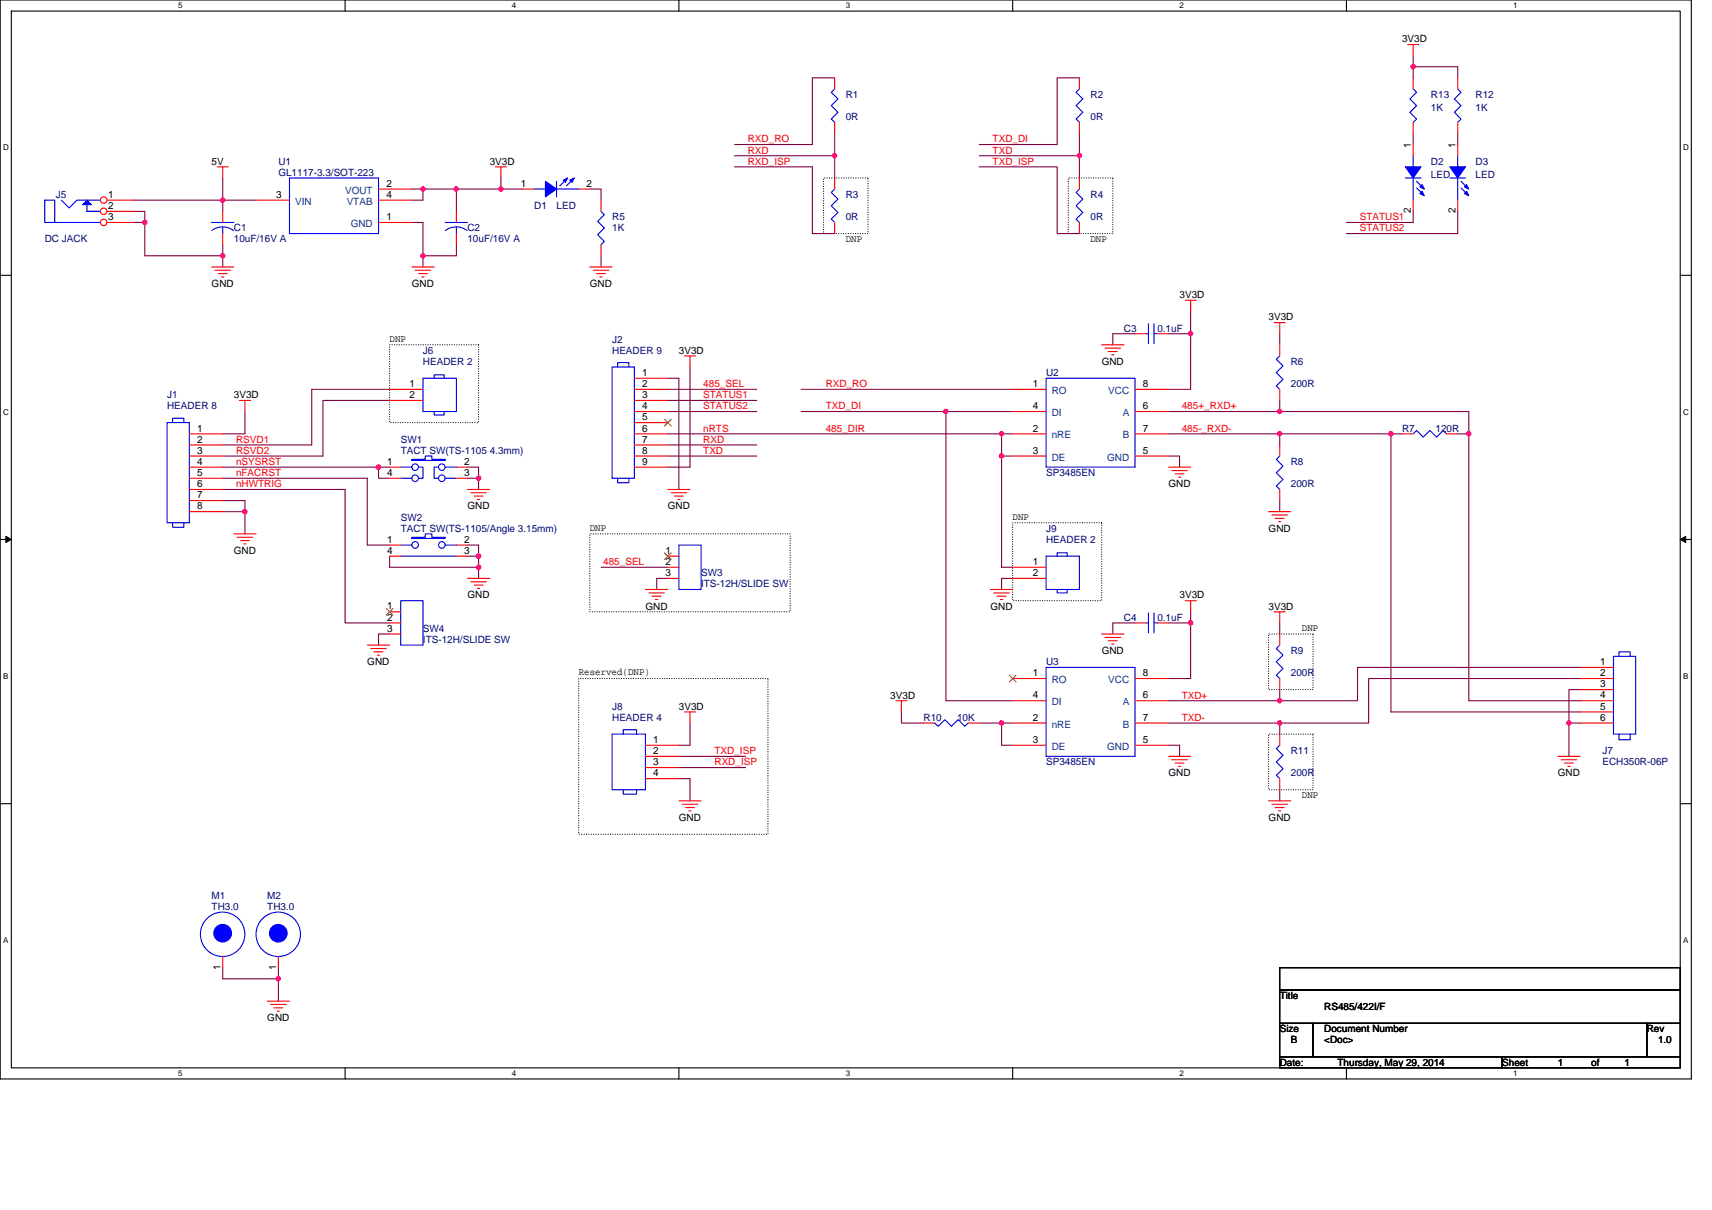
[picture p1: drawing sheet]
<svg xmlns="http://www.w3.org/2000/svg" width="297mm" height="210mm" viewBox="0 0 297 210" stroke-linecap="round" stroke-linejoin="round" font-family="sans-serif">
<path d="M0 0h293.5v187.2h-293.5zM2 1.9h289.5v183.4h-289.5z" fill="none" stroke="#000" stroke-width=".19"/>
<g fill="#fff">
<path d="M30.9 .2h.8v1.6h-.8z"/>
<path d="M30.9 185.5h.8v1.6h-.8z"/>
</g>
<path d="M59.9 0v1.9M59.9 185.3v1.9" fill="none" stroke="#000" stroke-width=".19"/>
<g fill="#fff">
<path d="M88.8 .2h.8v1.6h-.8z"/>
<path d="M88.8 185.5h.8v1.6h-.8z"/>
</g>
<path d="M117.8 0v1.9M117.8 185.3v1.9" fill="none" stroke="#000" stroke-width=".19"/>
<g fill="#fff">
<path d="M146.7 .2h.8v1.6h-.8z"/>
<path d="M146.7 185.5h.8v1.6h-.8z"/>
</g>
<path d="M175.7 0v1.9M175.7 185.3v1.9" fill="none" stroke="#000" stroke-width=".19"/>
<g fill="#fff">
<path d="M204.7 .2h.7v1.6h-.7z"/>
<path d="M204.7 185.5h.7v1.6h-.7z"/>
</g>
<path d="M233.6 0v1.9M233.6 185.3v1.9" fill="none" stroke="#000" stroke-width=".19"/>
<g fill="#fff">
<path d="M262.6 .2h.7v1.6h-.7z"/>
<path d="M262.6 185.5h.7v1.6h-.7z"/>
<path d="M.5 24.8h1v1.6h-1z"/>
<path d="M292 24.8h1v1.6h-1z"/>
<path d="M.5 70.7h1v1.5h-1z"/>
<path d="M292 70.7h1v1.5h-1z"/>
</g>
<path d="M0 47.8h2M291.5 47.8h2" fill="none" stroke="#000" stroke-width=".19"/>
<g fill="#fff">
<path d="M.5 116.5h.9v1.6h-.9z"/>
<path d="M292 116.5h.9v1.6h-.9z"/>
</g>
<path d="M0 93.6h2M291.5 93.6h2" fill="none" stroke="#000" stroke-width=".19"/>
<path d="M1 93.1l1 .5-1 .5zM291.5 93.6l1-.5v1z" fill="#000" stroke="#000" stroke-width=".17"/>
<g fill="#fff">
<path d="M.5 162.4h.9v1.5h-.9z"/>
<path d="M292 162.4h.9v1.5h-.9z"/>
</g>
<path d="M0 139.5h2M291.5 139.5h2M222 167.9h69.5v3.9h-69.5zM222 171.8h69.5v5.8h-69.5zM222 177.6h5.8v5.8h-5.8zM227.8 177.6h57.9v5.8h-57.9zM285.7 177.6h5.8v5.8h-5.8zM222 183.4h38.6v1.9h-38.6zM260.6 183.4h30.9v1.9h-30.9z" fill="none" stroke="#000" stroke-width=".19"/>
<path d="M142.9 30.9h7.7v9.6h-7.7zM185.4 30.9h7.7v9.6h-7.7zM67.6 59.8h15.4v13.5h-15.4zM102.3 92.6h34.8v13.6h-34.8zM175.7 90.7h15.5v13.5h-15.5zM100.4 117.8h32.8v27h-32.8zM220.1 110h7.7v9.7h-7.7zM220.1 127.4h7.7v9.7h-7.7z" fill="none" stroke="#000" stroke-width=".19" stroke-dasharray="0 .4"/>
<g fill="none" stroke="#800040" stroke-width=".19">
<path d="M144.8 13.5h-3.9v11.6h-13.5M187.3 13.5h-3.9v11.6h-13.5M245.2 11.6v1.9M245.2 11.6h7.7v1.9M245.2 9.7v1.9M23.2 34.7h15.4v2M23.2 38.6h1.9M23.2 36.7h1.9v1.9M25.1 38.6v5.8h13.5v-1.9M38.6 30.9v3.8h5.8M71.5 38.6h1.9v5.8h5.8v-1.9M71.5 32.8h1.9v1.9h-1.9"/>
<path d="M73.4 32.8h5.8M79.2 32.8h7.7M79.2 32.8v3.9M86.9 32.8h3.9M86.9 30.9v1.9M102.3 32.8h2v1.9M127.4 27h17.4M127.4 29h13.5v11.5h3.9M144.8 23.2v3.8M144.8 27v3.9M169.9 29h13.5v11.5h3.9M187.3 23.2v3.8h-17.4"/>
<path d="M187.3 27v3.9M245.2 23.2v1.9M245.2 36.7v1.9h-11.6M252.9 36.7v3.8h-19.3M252.9 23.2v1.9M38.6 44.4v1.9M73.4 44.4v1.9M104.3 44.4v1.9M196.9 57.9h-3.8v1.9M202.7 57.9h3.9M206.6 54v3.9M206.6 57.9v9.7h-3.9"/>
<path d="M222 57.9v1.9M42.5 71.4v3.9h-3.9M67.6 67.6h-13.5v9.6h-15.5M67.6 69.5h-11.6v9.6h-17.4M115.9 67.6h15.4M115.9 77.2h15.4M115.9 79.1h15.4M115.9 69.5h15.4M115.9 71.4h15.4M115.9 65.6h1.9v19.3M115.9 75.3h57.9M119.7 63.7v17.4h-3.8"/>
<path d="M139 71.4h25.1M139 67.6h36.7M164.1 71.4h11.6M164.1 71.4v50.2h11.6M173.8 79.1v19.3h1.9M173.8 75.3h1.9M173.8 79.1h1.9M173.8 75.3v3.8M202.7 79.1h2v2M202.7 71.4h19.3M202.7 75.3h19.3M222 75.3h19.3"/>
<path d="M222 71.4h32.8v3.9h-1.9M222 69.5v1.9M222 75.3v1.9M241.3 75.3v48.2h32.8M241.3 75.3h2M254.8 75.3v46.3h19.3M38.6 83h25.1v11.6h3.9M38.6 84.9h21.3v23.2h7.7M38.6 88.8h3.9M38.6 86.9h3.9v1.9M38.6 81.1h27.1v1.9h1.9M42.5 88.8v3.8"/>
<path d="M65.7 81.1h1.9M67.6 96.5v1.9h15.4M81.1 81.1h1.9v1.9M81.1 83h1.9v1.9M81.1 96.5h1.9M81.1 94.6h1.9v1.9M83 96.5v1.9M83 98.4v2M104.3 98.4h11.6M222 86.9v1.9M67.6 110h-1.9v2M115.9 100.4h-2v1.9"/>
<path d="M175.7 100.4h-1.9v1.9M196.9 108.1h-3.8v1.9M202.7 108.1h3.9M206.6 108.1v9.7h-3.9M206.6 106.2v1.9M222 119.7v1.9M222 108.1v1.9M274.1 119.7h-1.9v5.8M274.1 115.8h-38.6v5.8h-13.5M274.1 117.8h-36.6v7.7h-15.5M117.8 131.3h11.6M117.8 133.2h11.6"/>
<path d="M117.8 135.1h1.9v3.9M119.7 125.5v3.8h-1.9M156.4 123.5v2h3.8M169.9 125.5h3.9M173.8 125.5h1.9M173.8 125.5v3.8h1.9M202.7 129.3h2v2M202.7 125.5h19.3v1.9M202.7 121.6h19.3M222 137.1v1.9M272.2 125.5h1.9M272.2 125.5v5.8"/>
<path d="M38.6 167.9v2h9.7M48.3 169.9v3.8M48.3 167.9v2"/>
</g>
<g fill="#f0f" stroke="#f0f" stroke-width=".19">
<circle cx="187.3" cy="27" r=".38"/>
<circle cx="144.8" cy="27" r=".38"/>
<circle cx="79.2" cy="32.8" r=".38"/>
<circle cx="73.4" cy="32.8" r=".38"/>
<circle cx="38.6" cy="34.7" r=".38"/>
<circle cx="38.6" cy="44.4" r=".38"/>
<circle cx="73.4" cy="44.4" r=".38"/>
<circle cx="25.1" cy="38.6" r=".38"/>
<circle cx="86.9" cy="32.8" r=".38"/>
<circle cx="42.5" cy="88.8" r=".38"/>
<circle cx="65.7" cy="81.1" r=".38"/>
<circle cx="254.8" cy="75.3" r=".38"/>
<circle cx="241.3" cy="75.3" r=".38"/>
<circle cx="173.8" cy="125.5" r=".38"/>
<circle cx="206.6" cy="57.9" r=".38"/>
<circle cx="222" cy="71.4" r=".38"/>
<circle cx="164.1" cy="71.4" r=".38"/>
<circle cx="222" cy="75.3" r=".38"/>
<circle cx="222" cy="121.6" r=".38"/>
<circle cx="272.2" cy="125.5" r=".38"/>
<circle cx="173.8" cy="75.3" r=".38"/>
<circle cx="206.6" cy="108.1" r=".38"/>
<circle cx="83" cy="83" r=".38"/>
<circle cx="48.3" cy="169.9" r=".38"/>
<circle cx="245.2" cy="11.6" r=".38"/>
<circle cx="83" cy="98.4" r=".38"/>
<circle cx="83" cy="96.5" r=".38"/>
<circle cx="222" cy="125.5" r=".38"/>
<circle cx="173.8" cy="79.1" r=".38"/>
</g>
<g fill="none" stroke="#f00" stroke-width=".19">
<path d="M244.2 7.7h2M245.2 7.7v2M252.9 13.5v1.9M37.7 29h1.9M38.6 29v1.9M85.9 29h2M86.9 29v1.9M90.8 32.8h1.9M100.4 32.8h1.9M104.3 34.7v2M252.9 21.2v2M252.9 25.1v1.9"/>
<path d="M252.9 34.7v2M36.7 46.3h3.9M37.3 46.9h2.7M37.9 47.5h1.5M38.5 48.1h.3M71.5 46.3h3.8M72 46.9h2.7M72.6 47.5h1.6M73.2 48.1h.4M102.3 46.3h3.9M102.9 46.9h2.7M103.5 47.5h1.5"/>
<path d="M104.1 48.1h.4M104.3 42.5v1.9M191.2 59.8h3.8M196.9 57.9h2M200.8 57.9h1.9M205.6 52.1h2M206.6 52.1v1.9M221.1 56h1.9M222 56v1.9M41.5 69.5h2M42.5 69.5v1.9M118.8 61.8h1.9"/>
<path d="M119.7 61.8v1.9M191.7 60.4h2.7M192.3 61h1.5M192.9 61.6h.4M40.6 92.6h3.8M41.1 93.2h2.8M41.7 93.8h1.6M42.3 94.4h.4M67.6 81.1h1.9M67.6 83h1.9M79.2 81.1h1.9M79.2 83h1.9"/>
<path d="M81.1 84.9h3.9M81.7 85.5h2.7M82.3 86.1h1.5M82.8 86.7h.4M115.9 96.5h1.9M115.9 98.4h1.9M115.9 84.9h3.8M116.4 85.5h2.7M117 86.1h1.6M117.6 86.7h.4M202.7 81.1h3.9M203.3 81.7h2.7"/>
<path d="M203.9 82.2h1.5M204.5 82.8h.3M220.1 88.8h3.9M220.7 89.4h2.7M221.3 90h1.5M221.8 90.5h.4M63.7 112h3.9M64.3 112.5h2.7M64.9 113.1h1.5M65.5 113.7h.4M81.1 100.4h3.9M81.7 101h2.7"/>
<path d="M82.3 101.5h1.5M82.8 102.1h.4M112 102.3h3.9M112.6 102.9h2.7M113.2 103.5h1.5M113.7 104h.4M115.9 100.4h1.9M171.8 102.3h3.9M172.4 102.9h2.7M173 103.5h1.5M173.6 104h.4M191.2 110h3.8"/>
<path d="M191.7 110.6h2.7M192.3 111.2h1.5M192.9 111.8h.4M205.6 104.2h2M206.6 104.2v2M221.1 106.2h1.9M222 106.2v1.9M222 117.8v1.9M222 110v2M274.1 115.8h5.8M274.1 117.8h5.8M274.1 119.7h5.8"/>
<path d="M117.8 139h3.8M118.4 139.6h2.7M118.8 123.5h1.9M119.7 123.5v2M155.4 121.6h2M156.4 121.6v1.9M202.7 131.3h3.9M203.3 131.8h2.7M203.9 132.4h1.5M204.5 133h.3M220.1 139h3.9M220.7 139.6h2.7"/>
<path d="M270.3 131.3h3.8M270.9 131.8h2.7M271.5 132.4h1.5M272 133h.4M274.1 121.6h5.8M274.1 123.5h5.8M274.1 125.5h5.8M119 140.1h1.5M119.5 140.7h.4M221.3 140.1h1.5M221.8 140.7h.4M38.6 166v1.9"/>
<path d="M46.4 173.7h3.8M46.9 174.3h2.8M47.5 174.9h1.6M48.1 175.5h.4"/>
</g>
<g fill="none" stroke="#00f" stroke-width=".19">
<path d="M252.9 15.4l.6 .6-1.2 1.2 1.2 1.1-1.2 1.2 1.2 1.2-.6 .5M7.8 34.7h1.7v3.9h-1.7zM9.5 38.6h7.9M10.6 34.7l1.4 1.4 1.4-1.4h4M15.1 36.7h2.3zM15.1 35.5v1.2M92.7 32.8h1.9M96.6 31.5v2.7M96.6 32.8h3.8M98.3 31.1l-1.2 1.1M99.5 31.1l-1.2 1.1M104.3 36.7l.6 .6-1.2 1.1 1.2 1.2-1.2 1.1 1.2 1.2-.6 .6"/>
<path d="M251.6 30.9h2.7M252.9 27v2M252.9 30.9v3.8M253.5 31.5l1.2 1.1M253.5 32.6l1.2 1.2M198.9 57.9h.4M199.3 56.2v3.4M200.2 57.9h.6M200.2 56.2v3.4M71.5 79.7h2.3v-.6h1.1v.6h2.4v.2h-5.8zM69.5 81.1h2M69.5 83h2"/>
<path d="M72.6 81.1h.8v1.9h-.8M76.1 81.1h-.8v1.9h.8M77.3 81.1h1.9M77.3 83h1.9M117.8 94.6h3.8v7.7h-3.8zM222 112l-.6 .5 1.2 1.2-1.2 1.2 1.2 1.1-1.2 1.2 .6 .6M279.9 113.9h3.9v13.5h-3.9zM280.9 113.9v-.8h1.9v.8M280.9 127.4v1h1.9v-1"/>
<circle cx="72" cy="81.1" r=".57"/>
<circle cx="72" cy="83" r=".57"/>
<circle cx="76.7" cy="81.1" r=".57"/>
<circle cx="76.7" cy="83" r=".57"/>
<circle cx="38.6" cy="162.1" r="3.9"/>
</g>
<g fill="#00f" stroke="#00f" stroke-width=".19">
<path d="M251.6 29h2.7l-1.4 1.9z" fill-rule="evenodd"/>
<path d="M254.5 33.2l.3 .8-.7-.4z" fill-rule="evenodd"/>
<path d="M254.5 32l.3 .8-.7-.4z" fill-rule="evenodd"/>
<path d="M94.6 31.5l2 1.3-2 1.4z" fill-rule="evenodd"/>
<path d="M98.9 31.3l.7-.4-.4 .7z" fill-rule="evenodd"/>
<path d="M97.7 31.3l.8-.4-.4 .7z" fill-rule="evenodd"/>
<path d="M15.1 34.7l.8 .8h-1.6z" fill-rule="evenodd"/>
<circle cx="38.6" cy="161.9" r="1.53"/>
</g>
<path d="M115.3 95.9l1.2 1.2M116.4 95.9l-1.1 1.2" fill="none" stroke="#804000" stroke-width=".17"/>
<circle cx="18" cy="34.7" r=".57" fill="#fff" stroke="#f00" stroke-width=".19"/>
<path d="M18.6 34.7h4.6" fill="none" stroke="#f00" stroke-width=".19"/>
<circle cx="18" cy="36.7" r=".57" fill="#fff" stroke="#f00" stroke-width=".19"/>
<path d="M18.6 36.7h4.6" fill="none" stroke="#f00" stroke-width=".19"/>
<circle cx="18" cy="38.6" r=".57" fill="#fff" stroke="#f00" stroke-width=".19"/>
<g fill="none" stroke="#f00" stroke-width=".19">
<path d="M144.8 13.5v1.9M187.3 13.5v1.9M245.2 13.5v1.9M18.6 38.6h4.6M38.6 36.7v1.9M44.4 34.7h5.8M65.7 38.6h5.8M65.7 32.8h5.8M65.7 34.7h5.8M79.2 36.7v1.9M144.8 21.2v2M144.8 38.6v1.9"/>
<path d="M144.8 30.9v1.9M187.3 21.2v2M187.3 38.6v1.9M187.3 30.9v1.9M245.2 21.2v2M245.2 25.1v1.9M245.2 34.7v2M38.6 40.5v2M79.2 40.5v2M222 59.8v2M32.8 75.3h5.8M32.8 77.2h5.8"/>
<path d="M32.8 79.1h5.8M67.6 67.6h5.8M67.6 69.5h5.8M110.1 65.6h5.8M110.1 67.6h5.8M110.1 69.5h5.8M110.1 71.4h5.8M110.1 73.3h5.8M110.1 75.3h5.8M110.1 77.2h5.8M110.1 79.1h5.8M175.7 67.6h5.8"/>
<path d="M175.7 75.3h5.8M175.7 79.1h5.8M175.7 71.4h5.8M196.9 79.1h5.8M196.9 71.4h5.8M196.9 75.3h5.8M196.9 67.6h5.8M222 77.2v1.9M222 67.6v1.9M243.3 75.3h1.9M251 75.3h1.9M32.8 81.1h5.8"/>
<path d="M32.8 83h5.8M32.8 84.9h5.8M32.8 86.9h5.8M32.8 88.8h5.8M67.6 94.6h1.9M67.6 96.5h1.9M79.2 94.6h1.9M79.2 96.5h1.9M110.1 81.1h5.8M175.7 98.4h5.8M222 84.9v2M67.6 106.2h1.9"/>
<path d="M67.6 108.1h1.9M67.6 110h1.9M175.7 117.8h5.8M175.7 100.4h5.8M196.9 117.8h5.8M196.9 108.1h2M200.8 108.1h1.9M112 129.3h5.8M112 131.3h5.8M112 133.2h5.8M112 135.1h5.8M160.2 125.5h2"/>
<path d="M168 125.5h1.9M175.7 125.5h5.8M175.7 129.3h5.8M175.7 121.6h5.8M196.9 129.3h5.8M196.9 121.6h5.8M196.9 125.5h5.8M222 135.1v2M222 127.4v1.9M48.3 166v1.9"/>
</g>
<g fill="none" stroke="#00f" stroke-width=".19">
<path d="M144.8 15.4l-.6 .6 1.2 1.2-1.2 1.1 1.2 1.2-1.2 1.2 .6 .5M187.3 15.4l-.6 .6 1.2 1.2-1.2 1.1 1.2 1.2-1.2 1.2 .6 .5M245.2 15.4l.6 .6-1.2 1.2 1.2 1.1-1.2 1.2 1.2 1.2-.6 .5M36.7 38.6h3.9M38.6 39.4v1.1M50.2 30.9h15.5v9.6h-15.5zM77.3 38.6h3.8M79.2 39.4v1.1M144.8 32.8l-.6 .6 1.2 1.1-1.2 1.2 1.2 1.2-1.2 1.1 .6 .6M187.3 32.8l-.6 .6 1.2 1.1-1.2 1.2 1.2 1.2-1.2 1.1 .6 .6M243.8 30.9h2.7M245.2 27v2"/>
<path d="M245.2 30.9v3.8M245.8 31.5l1.1 1.1M245.8 32.6l1.1 1.2M36.7 40a3.1 3.1 0 0 1 3.8 0M77.3 40a3.1 3.1 0 0 1 3.7 0M29 73.3h3.8v17.4h-3.8zM29.9 73.3v-.7h2v.7M73.4 65.6h5.8v5.8h-5.8zM75.3 71.4v.6h1.8v-.6M75.3 65.6v-.6h1.8v.6M106.2 63.7h3.9v19.3h-3.9zM107.2 63.7v-.8h1.9v.8"/>
<path d="M181.5 65.6h15.4v15.5h-15.4zM222 79.1l-.6 .6 1.2 1.2-1.2 1.1 1.2 1.2-1.2 1.1 .6 .6M222 61.8l-.6 .6 1.2 1.1-1.2 1.2 1.2 1.1-1.2 1.2 .6 .6M245.2 75.3l.6-.6 1.1 1.2 1.2-1.2 1.2 1.2 1.1-1.2 .6 .6M29.9 90.7v.8h2v-.8M69.5 94.6h2M69.5 96.5h9.7M71.5 93.2h2.3v-.6h1.1v.6h2.4v.2h-5.8zM77.3 94.6h1.9M107.2 83v.8h1.9v-.8M181.5 96.5h5.8v5.8h-5.8zM183.4 96.5v-.6h1.8v.6"/>
<path d="M69.5 104.2h3.9v7.8h-3.9zM181.5 115.8h15.4v15.5h-15.4zM183.4 102.3v.6h1.8v-.6M198.9 108.1h.4M199.3 106.4v3.4M200.2 108.1h.6M200.2 106.4v3.4M106.2 127.4h5.8v9.7h-5.8zM108.1 137.1v.7h2.3v-.7M108.1 127.4v-.8h2.3v.8M162.2 125.5l.6 .5 1.1-1.1 1.2 1.1 1.1-1.1 1.2 1.1 .6-.5M222 129.3l-.6 .6 1.2 1.2-1.2 1.1 1.2 1.2-1.2 1.1 .6 .6"/>
<circle cx="72" cy="94.6" r=".57"/>
<circle cx="76.7" cy="94.6" r=".57"/>
<circle cx="48.3" cy="162.1" r="3.9"/>
</g>
<path d="M115.3 72.8l1.2 1.1M116.4 72.8l-1.1 1.1M67 105.6l1.2 1.2M68.2 105.6l-1.2 1.2M175.1 117.2l1.2 1.1M176.3 117.2l-1.2 1.1" fill="none" stroke="#804000" stroke-width=".17"/>
<g fill="#00f" stroke="#00f" stroke-width=".19">
<path d="M243.8 29h2.7l-1.3 1.9z" fill-rule="evenodd"/>
<path d="M246.7 33.2l.4 .8-.7-.4z" fill-rule="evenodd"/>
<path d="M246.4 32.4l.3-.4 .4 .8z" fill-rule="evenodd"/>
<circle cx="48.3" cy="161.9" r="1.53"/>
</g>
<g fill="#f0f" stroke="#f0f" stroke-width=".19">
<circle cx="187.3" cy="27" r=".38"/>
<circle cx="144.8" cy="27" r=".38"/>
<circle cx="79.2" cy="32.8" r=".38"/>
<circle cx="73.4" cy="32.8" r=".38"/>
<circle cx="38.6" cy="34.7" r=".38"/>
<circle cx="38.6" cy="44.4" r=".38"/>
<circle cx="73.4" cy="44.4" r=".38"/>
<circle cx="25.1" cy="38.6" r=".38"/>
<circle cx="86.9" cy="32.8" r=".38"/>
<circle cx="42.5" cy="88.8" r=".38"/>
<circle cx="65.7" cy="81.1" r=".38"/>
<circle cx="254.8" cy="75.3" r=".38"/>
<circle cx="241.3" cy="75.3" r=".38"/>
<circle cx="173.8" cy="125.5" r=".38"/>
<circle cx="206.6" cy="57.9" r=".38"/>
<circle cx="222" cy="71.4" r=".38"/>
<circle cx="164.1" cy="71.4" r=".38"/>
<circle cx="222" cy="75.3" r=".38"/>
<circle cx="222" cy="121.6" r=".38"/>
<circle cx="272.2" cy="125.5" r=".38"/>
<circle cx="173.8" cy="75.3" r=".38"/>
<circle cx="206.6" cy="108.1" r=".38"/>
<circle cx="83" cy="83" r=".38"/>
<circle cx="48.3" cy="169.9" r=".38"/>
<circle cx="245.2" cy="11.6" r=".38"/>
<circle cx="83" cy="98.4" r=".38"/>
<circle cx="83" cy="96.5" r=".38"/>
<circle cx="222" cy="125.5" r=".38"/>
<circle cx="173.8" cy="79.1" r=".38"/>
</g>
<g font-size="1.7">
<text x="243.3" y="7.3">3V3D</text>
<text x="36.7" y="28.6">5V</text>
<text x="85" y="28.6">3V3D</text>
<text x="244.8" y="25.7" transform="rotate(-90 244.8 25.7)">1</text>
<text x="252.5" y="25.7" transform="rotate(-90 252.5 25.7)">1</text>
<text x="18.8" y="34.3">1</text>
<text x="47.9" y="34.3">3</text>
<text x="67" y="32.4">2</text>
<text x="67" y="34.3">4</text>
<text x="90.4" y="32.4">1</text>
<text x="101.8" y="32.4">2</text>
<text x="18.8" y="36.3">2</text>
<text x="18.8" y="38.2">3</text>
<text x="67" y="38.2">1</text>
<text x="146.7" y="41.9">DNP</text>
<text x="189.2" y="41.9">DNP</text>
<text x="244.8" y="37" transform="rotate(-90 244.8 37)">2</text>
<text x="252.5" y="37" transform="rotate(-90 252.5 37)">2</text>
<text x="36.7" y="49.8">GND</text>
<text x="71.5" y="49.8">GND</text>
<text x="102.3" y="49.8">GND</text>
<text x="204.7" y="51.7">3V3D</text>
<text x="67.6" y="59.3">DNP</text>
<text x="220.1" y="55.6">3V3D</text>
<text x="111.4" y="65.2">1</text>
<text x="117.8" y="61.4">3V3D</text>
<text x="191.2" y="63.3">GND</text>
<text x="40.6" y="69.1">3V3D</text>
<text x="71.1" y="67.2">1</text>
<text x="71.1" y="69.1">2</text>
<text x="111.4" y="67.2">2</text>
<text x="111.4" y="69.1">3</text>
<text x="111.4" y="71">4</text>
<text x="179.2" y="67.2">1</text>
<text x="179.2" y="71">4</text>
<text x="198.3" y="67.2">8</text>
<text x="198.3" y="71">6</text>
<text x="34.2" y="74.9">1</text>
<text x="34.2" y="76.8">2</text>
<text x="111.4" y="72.9">5</text>
<text x="111.4" y="74.9">6</text>
<text x="111.4" y="76.8">7</text>
<text x="179.2" y="74.9">2</text>
<text x="198.3" y="74.9">7</text>
<text x="34.2" y="78.7">3</text>
<text x="34.2" y="80.7">4</text>
<text x="34.2" y="82.6">5</text>
<text x="67.2" y="80.7">1</text>
<text x="67.2" y="82.6">4</text>
<text x="80.5" y="80.7">2</text>
<text x="80.5" y="82.6">3</text>
<text x="111.4" y="78.7">8</text>
<text x="111.4" y="80.7">9</text>
<text x="179.2" y="78.7">3</text>
<text x="198.3" y="78.7">5</text>
<text x="34.2" y="84.5">6</text>
<text x="34.2" y="86.5">7</text>
<text x="34.2" y="88.4">8</text>
<text x="81.1" y="88.4">GND</text>
<text x="115.9" y="88.4">GND</text>
<text x="202.7" y="84.5">GND</text>
<text x="67.2" y="94.2">1</text>
<text x="80.5" y="94.2">2</text>
<text x="102.3" y="92.1">DNP</text>
<text x="175.7" y="90.2">DNP</text>
<text x="220.1" y="92.3">GND</text>
<text x="40.6" y="96.1">GND</text>
<text x="67.2" y="96.1">4</text>
<text x="80.5" y="96.1">3</text>
<text x="115.5" y="96.1">1</text>
<text x="115.5" y="98">2</text>
<text x="115.5" y="100">3</text>
<text x="179.2" y="98">1</text>
<text x="179.2" y="100">2</text>
<text x="67.2" y="105.8">1</text>
<text x="67.2" y="107.7">2</text>
<text x="81.1" y="103.8">GND</text>
<text x="112" y="105.8">GND</text>
<text x="171.8" y="105.8">GND</text>
<text x="204.7" y="103.8">3V3D</text>
<text x="220.1" y="105.8">3V3D</text>
<text x="67.2" y="109.6">3</text>
<text x="191.2" y="113.5">GND</text>
<text x="225.9" y="109.5">DNP</text>
<text x="63.7" y="115.4">GND</text>
<text x="100.4" y="117.2">Reserved(DNP)</text>
<text x="179.2" y="117.3">1</text>
<text x="198.3" y="117.3">8</text>
<text x="277.6" y="115.4">1</text>
<text x="277.6" y="117.3">2</text>
<text x="277.6" y="119.3">3</text>
<text x="117.8" y="123.1">3V3D</text>
<text x="154.5" y="121.2">3V3D</text>
<text x="179.2" y="125.1">2</text>
<text x="179.2" y="121.2">4</text>
<text x="198.3" y="121.2">6</text>
<text x="198.3" y="125.1">7</text>
<text x="277.6" y="121.2">4</text>
<text x="277.6" y="123.1">5</text>
<text x="277.6" y="125.1">6</text>
<text x="113.3" y="128.9">1</text>
<text x="113.3" y="130.9">2</text>
<text x="179.2" y="128.9">3</text>
<text x="198.3" y="128.9">5</text>
<text x="113.3" y="132.8">3</text>
<text x="113.3" y="134.7">4</text>
<text x="202.7" y="134.7">GND</text>
<text x="270.3" y="134.7">GND</text>
<text x="117.8" y="142.5">GND</text>
<text x="220.1" y="142.5">GND</text>
<text x="225.9" y="138.4">DNP</text>
<text x="38.2" y="168.3" transform="rotate(-90 38.2 168.3)">1</text>
<text x="47.9" y="168.3" transform="rotate(-90 47.9 168.3)">1</text>
<text x="222" y="173.4">Title</text>
<text x="46.4" y="177.2">GND</text>
<text x="222" y="179.1">Size</text>
<text x="229.8" y="179.1">Document Number</text>
<text x="229.8" y="175.3">RS485/422I/F</text>
<text x="285.7" y="179.1">Rev</text>
<text x="222" y="184.9">Date:</text>
<text x="224" y="181.1">B</text>
<text x="229.8" y="181.1">&lt;Doc&gt;</text>
<text x="232.1" y="184.9">Thursday, May 29, 2014</text>
<text x="260.6" y="184.9">Sheet</text>
<text x="270.3" y="184.9">1</text>
<text x="276.1" y="184.9">of</text>
<text x="281.9" y="184.9">1</text>
<text x="287.7" y="181.1">1.0</text>
</g>
<g font-size="1.7" fill="#000080">
<text x="146.7" y="17">R1</text>
<text x="189.2" y="17">R2</text>
<text x="248.3" y="17">R13</text>
<text x="256" y="17">R12</text>
<text x="146.7" y="20.8">0R</text>
<text x="189.2" y="20.8">0R</text>
<text x="248.3" y="19.3">1K</text>
<text x="256" y="19.3">1K</text>
<text x="48.3" y="28.6">U1</text>
<text x="248.3" y="28.6">D2</text>
<text x="256" y="28.6">D3</text>
<text x="9.7" y="34.4">J5</text>
<text x="48.3" y="30.5">GL1117-3.3/SOT-223</text>
<text x="146.7" y="34.4">R3</text>
<text x="189.2" y="34.4">R4</text>
<text x="248.3" y="30.9">LED</text>
<text x="256" y="30.9">LED</text>
<text x="40.6" y="40.2">C1</text>
<text x="81.1" y="40.2">C2</text>
<text x="92.7" y="36.3">D1</text>
<text x="96.6" y="36.3">LED</text>
<text x="106.2" y="38.2">R5</text>
<text x="106.2" y="40.2">1K</text>
<text x="146.7" y="38.2">0R</text>
<text x="189.2" y="38.2">0R</text>
<text x="7.8" y="42.1">DC JACK</text>
<text x="40.6" y="42.1">10uF/16V A</text>
<text x="81.1" y="42.1">10uF/16V A</text>
<text x="106.2" y="59.5">J2</text>
<text x="195" y="57.5">C3</text>
<text x="200.8" y="57.5">0.1uF</text>
<text x="73.4" y="61.4">J6</text>
<text x="73.4" y="63.3">HEADER 2</text>
<text x="106.2" y="61.4">HEADER 9</text>
<text x="181.5" y="65.2">U2</text>
<text x="224" y="63.3">R6</text>
<text x="29" y="69.1">J1</text>
<text x="29" y="71">HEADER 8</text>
<text x="224" y="67.2">200R</text>
<text x="69.5" y="76.8">SW1</text>
<text x="243.3" y="74.9">R7</text>
<text x="249.1" y="74.9">120R</text>
<text x="69.5" y="78.8">TACT SW(TS-1105 4.3mm)</text>
<text x="181.5" y="82.6">SP3485EN</text>
<text x="224" y="80.7">R8</text>
<text x="224" y="84.5">200R</text>
<text x="69.5" y="90.3">SW2</text>
<text x="69.5" y="92.3">TACT SW(TS-1105/Angle 3.15mm)</text>
<text x="181.5" y="92.3">J9</text>
<text x="181.5" y="94.2">HEADER 2</text>
<text x="121.6" y="100">SW3</text>
<text x="121.6" y="101.9">ITS-12H/SLIDE SW</text>
<text x="195" y="107.7">C4</text>
<text x="200.8" y="107.7">0.1uF</text>
<text x="73.4" y="109.6">SW4</text>
<text x="73.4" y="111.6">ITS-12H/SLIDE SW</text>
<text x="224" y="113.5">R9</text>
<text x="181.5" y="115.4">U3</text>
<text x="224" y="117.4">200R</text>
<text x="106.2" y="123.1">J8</text>
<text x="106.2" y="125.1">HEADER 4</text>
<text x="160.2" y="125.1">R10</text>
<text x="166" y="125.1">10K</text>
<text x="224" y="130.9">R11</text>
<text x="278" y="130.9">J7</text>
<text x="181.5" y="132.8">SP3485EN</text>
<text x="224" y="134.7">200R</text>
<text x="278" y="132.8">ECH350R-06P</text>
<text x="36.7" y="156">M1</text>
<text x="46.4" y="156">M2</text>
<text x="36.7" y="157.9">TH3.0</text>
<text x="46.4" y="157.9">TH3.0</text>
</g>
<g font-size="1.7" fill="#f00">
<text x="129.7" y="26.6">RXD</text>
<text x="129.7" y="24.7">RXD_RO</text>
<text x="129.7" y="28.6">RXD_ISP</text>
<text x="172.2" y="26.6">TXD</text>
<text x="172.2" y="24.7">TXD_DI</text>
<text x="172.2" y="28.6">TXD_ISP</text>
<text x="235.9" y="38.2">STATUS1</text>
<text x="235.9" y="40.2">STATUS2</text>
<text x="122" y="67.2">485_SEL</text>
<text x="122" y="69.1">STATUS1</text>
<text x="122" y="71">STATUS2</text>
<text x="143.3" y="71">TXD_DI</text>
<text x="143.3" y="67.2">RXD_RO</text>
<text x="205" y="71">485+_RXD+</text>
<text x="41" y="76.8">RSVD1</text>
<text x="122" y="74.9">nRTS</text>
<text x="122" y="76.8">RXD</text>
<text x="143.3" y="74.9">485_DIR</text>
<text x="205" y="74.9">485-_RXD-</text>
<text x="41" y="82.6">nFACRST</text>
<text x="41" y="78.8">RSVD2</text>
<text x="41" y="80.7">nSYSRST</text>
<text x="122" y="78.8">TXD</text>
<text x="41" y="84.6">nHWTRIG</text>
<text x="104.7" y="98.1">485_SEL</text>
<text x="205" y="125.1">TXD-</text>
<text x="205" y="121.2">TXD+</text>
<text x="124" y="130.9">TXD_ISP</text>
<text x="124" y="132.8">RXD_ISP</text>
</g>
<g font-size="1.7" fill="#004080">
<text x="51.2" y="35.5">VIN</text>
<text x="59.9" y="33.6">VOUT</text>
<text x="60.2" y="35.5">VTAB</text>
<text x="60.9" y="39.4">GND</text>
<text x="182.5" y="68.3">RO</text>
<text x="192.3" y="68.3">VCC</text>
<text x="182.5" y="76.1">nRE</text>
<text x="182.5" y="72.2">DI</text>
<text x="194.8" y="72.2">A</text>
<text x="194.8" y="76.1">B</text>
<text x="182.5" y="79.9">DE</text>
<text x="192.1" y="79.9">GND</text>
<text x="182.5" y="118.5">RO</text>
<text x="192.3" y="118.5">VCC</text>
<text x="182.5" y="122.4">DI</text>
<text x="194.8" y="122.4">A</text>
<text x="182.5" y="126.3">nRE</text>
<text x="182.5" y="130.1">DE</text>
<text x="192.1" y="130.1">GND</text>
<text x="194.8" y="126.3">B</text>
</g>
<g font-size="1.4">
<text x="30.9" y="1.5">5</text>
<text x="88.8" y="1.5">4</text>
<text x="146.7" y="1.5">3</text>
<text x="204.7" y="1.5">2</text>
<text x="262.6" y="1.5">1</text>
<text x=".5" y="26.1">D</text>
<text x="292" y="26.1">D</text>
<text x=".5" y="71.9">C</text>
<text x="292" y="71.9">C</text>
<text x=".5" y="117.8">B</text>
<text x="292" y="117.8">B</text>
<text x=".5" y="163.6">A</text>
<text x="292" y="163.6">A</text>
<text x="30.9" y="186.8">5</text>
<text x="88.8" y="186.8">4</text>
<text x="146.7" y="186.8">3</text>
<text x="204.7" y="186.8">2</text>
<text x="262.6" y="186.8">1</text>
</g>
</svg>
